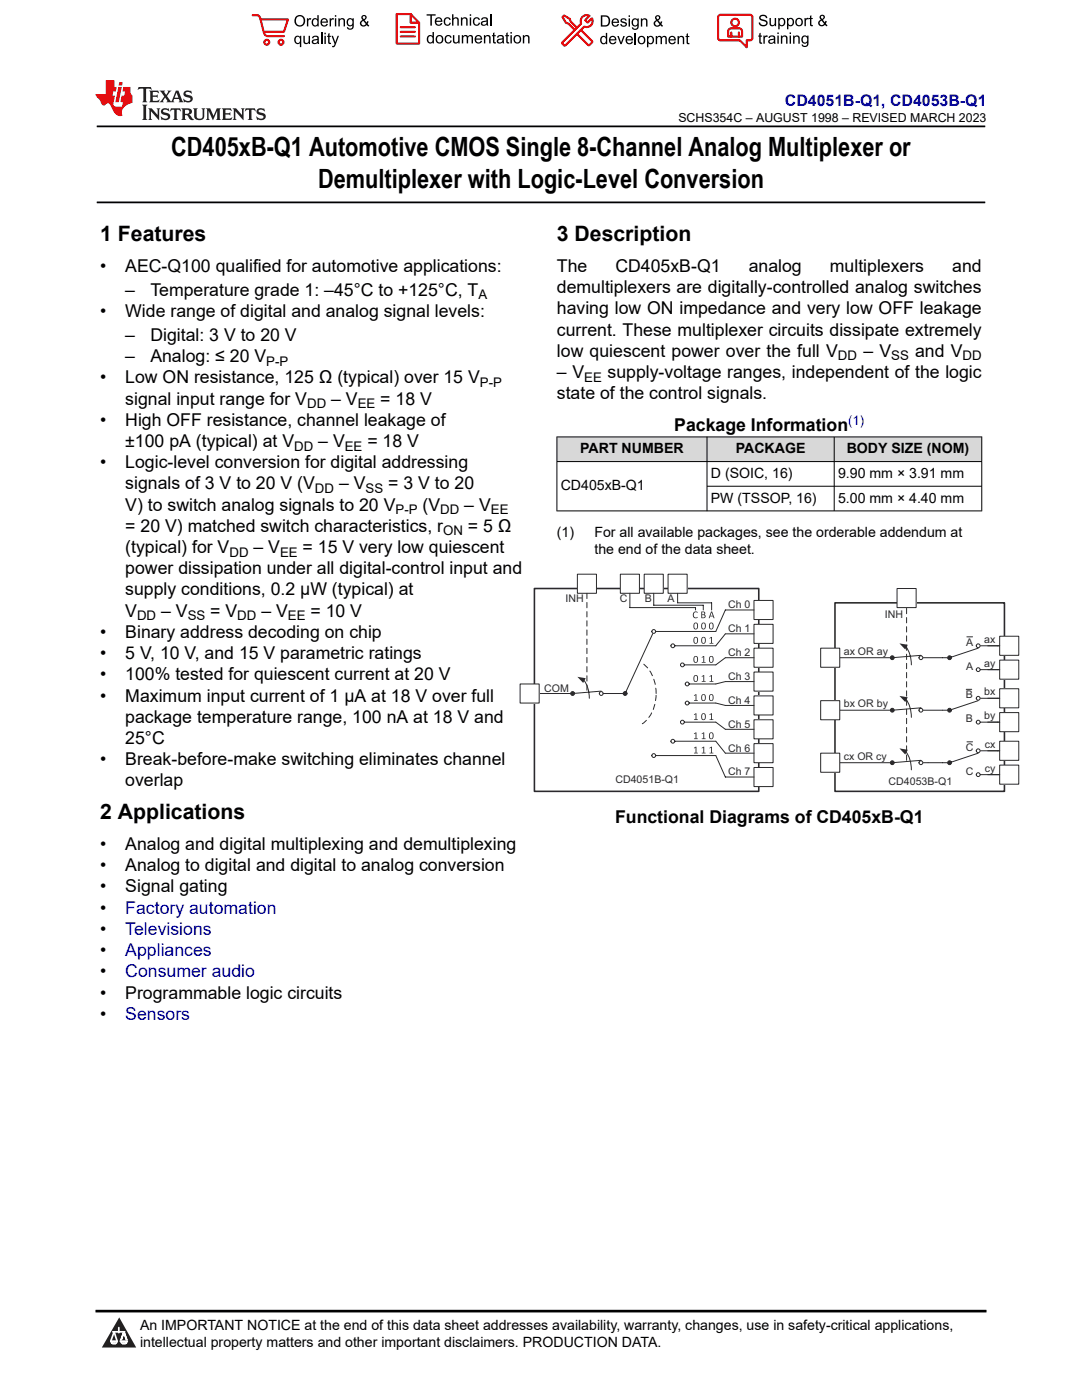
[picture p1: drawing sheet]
<svg xmlns="http://www.w3.org/2000/svg" width="216mm" height="279mm" viewBox="0 0 216 279" stroke-linecap="round" stroke-linejoin="round" font-family="sans-serif">
<path d="M19.3 25.2h177.3M19.3 40.4h177.3" fill="none" stroke="#000" stroke-width=".35"/>
<g fill="#d8d8d8">
<path d="M111.1 87.2h84.8v4.9h-84.8z" fill-rule="evenodd"/>
<path d="M111.2 87.3h29.8v4.8h-29.8z" fill-rule="evenodd"/>
<path d="M141.1 87.3h25.3v4.8h-25.3z" fill-rule="evenodd"/>
<path d="M166.5 87.3h29.3v4.8h-29.3z" fill-rule="evenodd"/>
</g>
<path d="M111.1 87.2h84.9M111.1 92.1h84.9M111.1 87.1v14.9M141.1 87.1v14.9M141.1 97h54.9M166.5 87.1v14.9M195.9 87.1v14.9M111.1 102h84.9" fill="none" stroke="#000" stroke-width=".2"/>
<path d="M123.3 133a3.8 3.8 0 0 1 6.2 .7 8.5 8.5 0 0 1-.5 10.1 3.8 3.8 0 0 1-6.2-.7 8.5 8.5 0 0 1 .5-10.1z" fill="none" stroke="#2b292a" stroke-width=".2" stroke-dasharray="1.1 .8"/>
<path d="M120.9 127.5h6.9v21.4h-6.9z" fill-rule="evenodd" fill="#fff"/>
<path d="M106.6 117.5h44.8v40.4h-44.8z" fill="none" stroke="#2b292a" stroke-width=".32"/>
<path d="M115.2 114.6h3.8v3.8h-3.8z" fill-rule="evenodd" fill="#fff"/>
<path d="M115.2 114.6h3.8v3.8h-3.8z" fill="none" stroke="#2b292a" stroke-width=".2"/>
<circle cx="124.7" cy="138.4" r=".38" fill="#2b292a"/>
<g fill="none" stroke="#2b292a" stroke-width=".2">
<path d="M107.6 138.4h6.7M130.2 126.5l-5.5 11.9M130.9 126h11.9M134.7 128.9h8.1M136.6 132.7h6.2M137.6 136.5h5.2M130.9 150.8h11.9M134.7 147.9h8.1M136.6 144.1h6.2M137.6 140.3h5.2"/>
<circle cx="124.7" cy="138.4" r=".38"/>
<circle cx="134.3" cy="128.9" r=".38"/>
<circle cx="136.2" cy="132.7" r=".38"/>
<circle cx="137.1" cy="136.5" r=".38"/>
<circle cx="130.4" cy="150.8" r=".38"/>
<circle cx="134.3" cy="147.9" r=".38"/>
<circle cx="136.2" cy="144.1" r=".38"/>
<circle cx="137.1" cy="140.3" r=".38"/>
</g>
<g fill="#2b292a">
<path d="M142 122.2l.2 .7h-.4zM141.9 122.1l-.5 1.3h.2l.1-.4h.6l.1 .4h.2l-.5-1.3zM140.1 122.8h.2a.24 .24 0 0 1 .3 .2 .24 .24 0 0 1-.2 .2h-.3zM140.1 122.2h.4v.4h-.4zM140 122.1l-.1 1.2 .4 .1a.37 .37 0 0 0 .5-.3 .37 .37 0 0 0-.3-.4 .34 .34 0 0 0 .2-.5 .34 .34 0 0 0-.4-.2zM138.4 122.2a.66 .66 0 0 0-.1 .9 .66 .66 0 0 0 .9 .2v-.2a.49 .49 0 0 1-.8-.4 .49 .49 0 0 1 .8-.4v-.1a.53 .53 0 0 0-.8 0z" fill-rule="evenodd"/>
<path d="M141.8 124.4a.54 .54 0 0 1 .5 .4 .54 .54 0 0 1-.2 .6l-.1 .1a.6 .6 0 0 1-.2-1.1zM141.6 124.4l-.1 .4a.52 .52 0 0 0 .1 .7 .52 .52 0 0 0 .7-.1l.1-.3a.53 .53 0 0 0-.1-.7 .53 .53 0 0 0-.7 0zM140.2 124.4a.54 .54 0 0 1 .5 .4 .54 .54 0 0 1-.1 .6l-.1 .1a.6 .6 0 0 1-.3-1.1zM140.1 124.4l-.2 .4a.52 .52 0 0 0 .1 .7 .52 .52 0 0 0 .7-.1l.1-.3a.53 .53 0 0 0 0-.7 .53 .53 0 0 0-.7 0zM138.7 124.4a.54 .54 0 0 1 .5 .4 .54 .54 0 0 1-.2 .6l-.1 .1a.6 .6 0 0 1-.2-1.1zM138.5 124.4l-.1 .4a.52 .52 0 0 0 .1 .7 .52 .52 0 0 0 .7-.1l.1-.3a.53 .53 0 0 0-.1-.7 .53 .53 0 0 0-.7 0z" fill-rule="evenodd"/>
<path d="M141.6 127.3v.2l.3-.2v1h-.3v.1l.7 .1v-.2h-.2v-1.2zM140.2 127.3a.54 .54 0 0 1 .5 .3 .54 .54 0 0 1-.1 .6l-.1 .1a.6 .6 0 0 1-.3-1zM140.1 127.2l-.2 .4a.52 .52 0 0 0 .1 .7 .52 .52 0 0 0 .7 0l.1-.4a.53 .53 0 0 0 0-.6 .53 .53 0 0 0-.7-.1zM138.7 127.3a.54 .54 0 0 1 .5 .3 .54 .54 0 0 1-.2 .6l-.1 .1a.6 .6 0 0 1-.2-1zM138.5 127.2l-.1 .4a.52 .52 0 0 0 .1 .7 .52 .52 0 0 0 .7 0l.1-.4a.53 .53 0 0 0-.1-.6 .53 .53 0 0 0-.7-.1z" fill-rule="evenodd"/>
<path d="M141.8 131.1a.54 .54 0 0 1 .5 .3 .54 .54 0 0 1-.2 .6l-.1 .1a.6 .6 0 0 1-.2-1zM141.6 131l-.1 .5a.52 .52 0 0 0 .1 .7 .52 .52 0 0 0 .7-.1l.1-.4a.53 .53 0 0 0-.1-.6 .53 .53 0 0 0-.7-.1zM140 131.1l.1 .2 .2-.2v1h-.2l-.1 .2h.8v-.2h-.3v-1.2zM138.7 131.1a.54 .54 0 0 1 .5 .3 .54 .54 0 0 1-.2 .6l-.1 .1a.6 .6 0 0 1-.2-1zM138.5 131l-.1 .5a.52 .52 0 0 0 .1 .7 .52 .52 0 0 0 .7-.1l.1-.4a.53 .53 0 0 0-.1-.6 .53 .53 0 0 0-.7-.1z" fill-rule="evenodd"/>
<path d="M141.6 135v.1l.3-.2v1h-.3v.2h.7v-.2h-.2v-1.2zM140 135l.1 .1 .2-.2v1h-.2l-.1 .2h.8v-.2h-.3v-1.2zM138.7 134.9a.54 .54 0 0 1 .5 .4 .54 .54 0 0 1-.2 .5l-.1 .1a.6 .6 0 0 1-.2-1zM138.5 134.8l-.1 .5a.52 .52 0 0 0 .1 .7 .52 .52 0 0 0 .7-.1l.1-.3a.53 .53 0 0 0-.1-.7 .53 .53 0 0 0-.7-.1z" fill-rule="evenodd"/>
<path d="M141.8 138.7a.54 .54 0 0 1 .5 .4 .54 .54 0 0 1-.2 .6h-.1a.6 .6 0 0 1-.2-1zM141.6 138.6l-.1 .5a.52 .52 0 0 0 .1 .7 .52 .52 0 0 0 .7-.1l.1-.3a.53 .53 0 0 0-.1-.7 .53 .53 0 0 0-.7-.1zM140.2 138.7a.54 .54 0 0 1 .5 .4 .54 .54 0 0 1-.1 .6h-.1a.6 .6 0 0 1-.3-1zM140.1 138.6l-.2 .5a.52 .52 0 0 0 .1 .7 .52 .52 0 0 0 .7-.1l.1-.3a.53 .53 0 0 0 0-.7 .53 .53 0 0 0-.7-.1zM138.5 138.8v.1l.3-.2v1h-.3v.2h.7v-.2h-.2v-1.1z" fill-rule="evenodd"/>
<path d="M141.6 142.6v.1l.3-.2v1.1h-.3v.1h.7v-.1h-.2v-1.2zM140.2 142.5a.54 .54 0 0 1 .5 .4 .54 .54 0 0 1-.1 .6l-.1 .1a.6 .6 0 0 1-.3-1.1zM140.1 142.5l-.2 .4a.52 .52 0 0 0 .1 .7 .52 .52 0 0 0 .7-.1l.1-.3a.53 .53 0 0 0 0-.7 .53 .53 0 0 0-.7 0zM138.5 142.6v.1l.3-.2v1.1h-.3v.1h.7v-.1h-.2v-1.2z" fill-rule="evenodd"/>
<path d="M141.8 146.3a.54 .54 0 0 1 .5 .4 .54 .54 0 0 1-.2 .6l-.1 .1a.6 .6 0 0 1-.2-1.1zM141.6 146.3l-.1 .4a.52 .52 0 0 0 .1 .7 .52 .52 0 0 0 .7-.1l.1-.3a.53 .53 0 0 0-.1-.7 .53 .53 0 0 0-.7 0zM140 146.4l.1 .1 .2-.2v1.1h-.2l-.1 .1h.8v-.1h-.3v-1.2zM138.5 146.4v.1l.3-.2v1.1h-.3v.1h.7v-.1h-.2v-1.2z" fill-rule="evenodd"/>
<path d="M141.6 149.2v.2l.3-.2v1h-.3v.1l.7 .1v-.2h-.2v-1.2zM140 149.2l.1 .2 .2-.2v1h-.2l-.1 .1 .8 .1v-.2h-.3v-1.2zM138.5 149.2v.2l.3-.2v1h-.3v.1l.7 .1v-.2h-.2v-1.2z" fill-rule="evenodd"/>
</g>
<g fill="none" stroke="#2b292a" stroke-width=".2">
<path d="M120.4 138.4h4.3"/>
<circle cx="120" cy="138.4" r=".38"/>
</g>
<circle cx="114.3" cy="138.4" r=".38" fill="#2b292a"/>
<g fill="none" stroke="#2b292a" stroke-width=".2">
<path d="M116.5 135.8a5.7 5.7 0 0 1 1.1 3.6M120 137.9l-5.7 .5"/>
<circle cx="114.3" cy="138.4" r=".38"/>
</g>
<path d="M115.2 135.1l1.7 .3-.5 .9z" fill="#2b292a"/>
<path d="M150.5 119.8h3.8v3.8h-3.8z" fill-rule="evenodd" fill="#fff"/>
<path d="M150.5 119.8h3.8v3.8h-3.8z" fill="none" stroke="#2b292a" stroke-width=".2"/>
<path d="M150.5 124.6h3.8v3.8h-3.8z" fill-rule="evenodd" fill="#fff"/>
<path d="M150.5 124.6h3.8v3.8h-3.8z" fill="none" stroke="#2b292a" stroke-width=".2"/>
<path d="M150.5 129.4h3.8v3.8h-3.8z" fill-rule="evenodd" fill="#fff"/>
<path d="M150.5 129.4h3.8v3.8h-3.8z" fill="none" stroke="#2b292a" stroke-width=".2"/>
<path d="M150.5 134.1h3.8v3.8h-3.8z" fill-rule="evenodd" fill="#fff"/>
<path d="M150.5 134.1h3.8v3.8h-3.8z" fill="none" stroke="#2b292a" stroke-width=".2"/>
<path d="M150.5 138.9h3.8v3.8h-3.8z" fill-rule="evenodd" fill="#fff"/>
<path d="M150.5 138.9h3.8v3.8h-3.8z" fill="none" stroke="#2b292a" stroke-width=".2"/>
<path d="M150.5 143.6h3.8v3.9h-3.8z" fill-rule="evenodd" fill="#fff"/>
<path d="M150.5 143.6h3.8v3.9h-3.8z" fill="none" stroke="#2b292a" stroke-width=".2"/>
<path d="M150.5 148.4h3.8v3.8h-3.8z" fill-rule="evenodd" fill="#fff"/>
<path d="M150.5 148.4h3.8v3.8h-3.8z" fill="none" stroke="#2b292a" stroke-width=".2"/>
<path d="M150.5 153.2h3.8v3.8h-3.8z" fill-rule="evenodd" fill="#fff"/>
<path d="M150.5 121.7h-5.8l-1.9 4.3M150.5 126.5h-5.8l-1.9 2.4M150.5 131.3h-5.8l-1.9 1.4M150.5 136h-5.8l-1.9 .5M142.8 140.3l1.9 .5h5.8M142.8 144.1l1.9 1.4h5.8M142.8 147.9l1.9 2.4h5.8M142.8 150.8l1.9 4.3h5.8M150.5 153.2h3.8v3.8h-3.8z" fill="none" stroke="#2b292a" stroke-width=".2"/>
<path d="M117.1 118.4v19.5" fill="none" stroke="#2b292a" stroke-width=".2" stroke-dasharray="1.1 .8"/>
<path d="M123.8 114.6h3.8v3.8h-3.8z" fill-rule="evenodd" fill="#fff"/>
<path d="M123.8 114.6h3.8v3.8h-3.8z" fill="none" stroke="#2b292a" stroke-width=".2"/>
<path d="M128.5 114.6h3.9v3.8h-3.9z" fill-rule="evenodd" fill="#fff"/>
<path d="M128.5 114.6h3.9v3.8h-3.9z" fill="none" stroke="#2b292a" stroke-width=".2"/>
<path d="M133.3 114.6h3.8v3.8h-3.8z" fill-rule="evenodd" fill="#fff"/>
<path d="M125.7 118.4v2.9h13.1v.4M130.4 118.4v2.4h9.9v.9M133.3 114.6h3.8v3.8h-3.8zM135.2 118.4v1.9h6.8v1.4" fill="none" stroke="#2b292a" stroke-width=".2"/>
<path d="M103.8 136.5h3.8v3.8h-3.8z" fill-rule="evenodd" fill="#fff"/>
<g fill="none" stroke="#2b292a" stroke-width=".2">
<path d="M103.8 136.5h3.8v3.8h-3.8zM167.6 131.3h10"/>
<circle cx="130.4" cy="126" r=".38"/>
<circle cx="195.2" cy="128.9" r=".38"/>
</g>
<path d="M166.6 120.3h33.8v37.6h-33.8z" fill="none" stroke="#2b292a" stroke-width=".32"/>
<circle cx="189.5" cy="131.3" r=".38" fill="#2b292a"/>
<g fill="none" stroke="#2b292a" stroke-width=".2">
<path d="M195.2 129.4l-5.7 1.9"/>
<circle cx="189.5" cy="131.3" r=".38"/>
</g>
<path d="M199.5 127h3.8v3.8h-3.8z" fill-rule="evenodd" fill="#fff"/>
<path d="M199.5 127h3.8v3.8h-3.8z" fill="none" stroke="#2b292a" stroke-width=".2"/>
<path d="M199.5 131.7h3.8v3.8h-3.8z" fill-rule="evenodd" fill="#fff"/>
<path d="M199.5 131.7h3.8v3.8h-3.8z" fill="none" stroke="#2b292a" stroke-width=".2"/>
<path d="M199.5 137.5h3.8v3.8h-3.8z" fill-rule="evenodd" fill="#fff"/>
<path d="M199.5 137.5h3.8v3.8h-3.8z" fill="none" stroke="#2b292a" stroke-width=".2"/>
<path d="M199.5 142.2h3.8v3.8h-3.8z" fill-rule="evenodd" fill="#fff"/>
<path d="M199.5 142.2h3.8v3.8h-3.8z" fill="none" stroke="#2b292a" stroke-width=".2"/>
<path d="M199.5 147.9h3.8v3.8h-3.8z" fill-rule="evenodd" fill="#fff"/>
<path d="M199.5 147.9h3.8v3.8h-3.8z" fill="none" stroke="#2b292a" stroke-width=".2"/>
<path d="M199.5 152.7h3.8v3.8h-3.8z" fill-rule="evenodd" fill="#fff"/>
<path d="M199 128.9h.5M199 133.6h.5M199 139.4h.5M197.1 154.6h2.4M199 144.1h.5M199 149.8h.5M199.5 152.7h3.8v3.8h-3.8z" fill="none" stroke="#2b292a" stroke-width=".2"/>
<path d="M163.8 129.4h3.8v3.8h-3.8z" fill-rule="evenodd" fill="#fff"/>
<g fill="none" stroke="#2b292a" stroke-width=".2">
<path d="M163.8 129.4h3.8v3.8h-3.8zM195.7 133.6h3.8M195.7 128.9h3.8M167.6 141.7h10"/>
<circle cx="195.2" cy="133.6" r=".38"/>
<circle cx="195.2" cy="139.4" r=".38"/>
</g>
<circle cx="189.5" cy="141.7" r=".38" fill="#2b292a"/>
<g fill="none" stroke="#2b292a" stroke-width=".2">
<path d="M195.2 139.8l-5.7 1.9"/>
<circle cx="189.5" cy="141.7" r=".38"/>
</g>
<path d="M163.8 139.8h3.8v3.8h-3.8z" fill-rule="evenodd" fill="#fff"/>
<g fill="none" stroke="#2b292a" stroke-width=".2">
<path d="M163.8 139.8h3.8v3.8h-3.8zM195.7 139.4h3.8M167.6 152.2h10M195.7 144.1h3.8"/>
<circle cx="195.2" cy="149.8" r=".38"/>
<circle cx="195.2" cy="144.1" r=".38"/>
</g>
<circle cx="189.5" cy="152.2" r=".38" fill="#2b292a"/>
<g fill="none" stroke="#2b292a" stroke-width=".2">
<path d="M195.2 150.3l-5.7 1.9"/>
<circle cx="189.5" cy="152.2" r=".38"/>
</g>
<path d="M163.8 150.3h3.8v3.8h-3.8z" fill-rule="evenodd" fill="#fff"/>
<g fill="none" stroke="#2b292a" stroke-width=".2">
<path d="M192.8 137.6h1.1M192.9 127.1h1.2M197.1 139.4h1.9M197.1 133.6h1.9M197.1 128.9h1.9M163.8 150.3h3.8v3.8h-3.8zM192.9 148h1.2M195.7 154.6h3.8M195.7 149.8h3.8M197.1 144.1h1.9"/>
<circle cx="195.2" cy="154.6" r=".38"/>
</g>
<circle cx="178" cy="141.7" r=".38" fill="#2b292a"/>
<circle cx="178" cy="141.7" r=".38" fill="none" stroke="#2b292a" stroke-width=".2"/>
<circle cx="178" cy="131.3" r=".38" fill="#2b292a"/>
<circle cx="178" cy="131.3" r=".38" fill="none" stroke="#2b292a" stroke-width=".2"/>
<circle cx="178" cy="152.2" r=".38" fill="#2b292a"/>
<g fill="none" stroke="#2b292a" stroke-width=".2">
<path d="M180.8 129.1a5.7 5.7 0 0 1 1.1 3.6M183.8 130.8l-5.8 .5M183.8 151.7l-5.8 .5M183.8 141.3l-5.8 .4"/>
<circle cx="183.8" cy="131.3" r=".38"/>
<circle cx="178" cy="152.2" r=".38"/>
<circle cx="183.8" cy="152.2" r=".38"/>
<circle cx="183.8" cy="141.7" r=".38"/>
</g>
<path d="M179.5 128.4l1.6 .3-.5 .9z" fill="#2b292a"/>
<path d="M180.8 139.6a5.7 5.7 0 0 1 1.1 3.6" fill="none" stroke="#2b292a" stroke-width=".2"/>
<path d="M179.5 138.9l1.6 .3-.5 .9z" fill="#2b292a"/>
<path d="M180.8 150a5.7 5.7 0 0 1 1.1 3.6" fill="none" stroke="#2b292a" stroke-width=".2"/>
<path d="M179.5 149.4l1.6 .2-.5 1z" fill="#2b292a"/>
<path d="M184.2 152.2h1M184.2 141.7h3.8" fill="none" stroke="#2b292a" stroke-width=".2"/>
<path d="M179 117.5h3.8v3.8h-3.8z" fill-rule="evenodd" fill="#fff"/>
<path d="M179 117.5h3.8v3.8h-3.8zM184.2 131.3h4.8M185.2 152.2h3.8M188 141.7h1" fill="none" stroke="#2b292a" stroke-width=".2"/>
<path d="M180.9 151.7v-30.4" fill="none" stroke="#2b292a" stroke-width=".2" stroke-dasharray="1.1 .8"/>
<path d="M0 0h215.9v23.8h-215.9z" fill-rule="evenodd" fill="#fff"/>
<path d="M27.7 17.4l-.2 .6 .5-.3h.6v.1v2.2l-.2 .4h1l-.2-.4v-2.2v-.1h.5l.5 .3-.1-.6zM29.8 18.1l.2 .4v1.5l-.2 .4h1.9l.1-.6a1.08 1.08 0 0 1-1.3 .2v-.7h.6l.4 .2v-.6l-.4 .2h-.6v-.6l.2-.1a1 1 0 0 1 1 .2l-.1-.5zM31.8 18.1l1 1.1-1 1.2h.9l-.2-.2 .4-.7 .5 .7-.2 .2h1.6l-.2-.2 .1-.4h1l.1 .4-.1 .2h.9l-.2-.3-.8-2h-.5l-1 2.2-.8-1.1 .9-1.1h-.8l.2 .2-.5 .7-.3-.7 .1-.2zM35.2 18.5l.4 1h-.8zM36.8 18.2a.65 .65 0 0 0-.2 .7 .65 .65 0 0 0 .6 .5l.7 .2 .1 .2a.79 .79 0 0 1-.7 .4 .79 .79 0 0 1-.7-.5l.1 .7 .2-.1a.93 .93 0 0 0 1.1 .1 .93 .93 0 0 0 .4-1 1.46 1.46 0 0 0-1.2-.6l-.1-.3a1.09 1.09 0 0 1 1.2 .2l-.2-.6-.1 .1-.6-.2zM28.4 20.9l.2 .4v2.3l-.2 .3h1l-.2-.3v-2.3l.2-.4zM29.6 21.6l.2 .4v1.6l-.2 .3h.8l-.3-.3v-1.4l1.7 1.8v-2l.2-.4h-.8l.2 .2 .1 1.1-1.2-1.3zM32.3 21.8a.65 .65 0 0 0-.2 .7 .65 .65 0 0 0 .7 .4l.6 .2 .1 .2a.79 .79 0 0 1-.7 .4 .79 .79 0 0 1-.7-.5l.1 .7 .2-.1a.93 .93 0 0 0 1.1 .1 .93 .93 0 0 0 .4-.9 1.46 1.46 0 0 0-1.2-.6l-.1-.4a1.09 1.09 0 0 1 1.2 .2l-.2-.6-.1 .1-.6-.1zM34.1 21.6l-.1 .7a.63 .63 0 0 1 .7-.4l.1 1.7-.3 .3h1l-.2-.3v-1.7a.66 .66 0 0 1 .8 .4l-.1-.7zM36.2 21.6l.2 .4v1.6l-.2 .3h.9l-.2-.2v-.7h.5l.1 .2a.79 .79 0 0 0 1.2 .6l-1-.9a.61 .61 0 0 0 .6-.6 .61 .61 0 0 0-.5-.6zM36.9 21.9h.2a.47 .47 0 0 1 .5 .1 .47 .47 0 0 1 .1 .5l-.2 .2h-.6zM38.5 21.6l.2 .2a2.27 2.27 0 0 0 .4 2 1.04 1.04 0 0 0 1.7-.7v-1.3l.2-.2h-.8l.2 .4v1.1a.6 .6 0 0 1-.6 .6 .6 .6 0 0 1-.6-.6v-1.1l.3-.4zM41.1 21.6l.2 .4v1.6l-.2 .3h.7l-.2-.3v-1.5l.9 1.9 .8-1.9v1.5l-.2 .3h1l-.3-.3v-1.6l.3-.4h-.8l-.7 1.5-.7-1.5zM44.3 21.6l.2 .4v1.6l-.2 .3h1.9l.1-.5a1.09 1.09 0 0 1-1.3 .1v-.6h.6l.4 .1v-.6l-.4 .2h-.6v-.6l.2-.1a1.01 1.01 0 0 1 1 .3l-.1-.6zM46.4 21.6l.3 .4v1.6l-.3 .3h.8l-.2-.3v-1.4l1.6 1.8v-2l.2-.4h-.7l.2 .2v1.1l-1.2-1.3zM49 21.6l-.1 .7a.63 .63 0 0 1 .8-.4v1.7l-.3 .3h1l-.2-.3v-1.7a.66 .66 0 0 1 .8 .4l-.1-.7zM51.4 21.8a.65 .65 0 0 0-.2 .7 .65 .65 0 0 0 .6 .4l.6 .2 .2 .2a.79 .79 0 0 1-.8 .4 .79 .79 0 0 1-.6-.5l.1 .7 .2-.1a.93 .93 0 0 0 1 .1 .93 .93 0 0 0 .5-.9 1.46 1.46 0 0 0-1.3-.6l-.1-.4a1.09 1.09 0 0 1 1.3 .2l-.2-.6-.2 .1-.5-.1z" fill="#231f20"/>
<path d="M21.1 16v2.8h-2.1l.1 .3 .9 1a.95 .95 0 0 0 .9 .9 .59 .59 0 0 1 .6-.4 .59 .59 0 0 1 .5 .4l.4 .8a1.59 1.59 0 0 0 2.1 1.3 1.61 1.61 0 0 1 1-2.2l1-.4-.1-1.5a1.59 1.59 0 0 1-.4-1.6h-1.4l-.2 .9h.5l-.1 .8h-.5l-.2 1v.2l.4 .1-.2 .9h-.6a.73 .73 0 0 1-1.1-.7l.3-1.5h-.5l.2-.8h.5l.2-.9h-.5v-1.4zM23.6 17.4l-.6 3h.7l.6-3zM23.8 16.4l-.1 .7h.7l.1-.7z" fill="#ed1c24"/>
<g fill="#000">
<path d="M58.7 4.2a1.15 1.15 0 0 1 2.3 0 1.15 1.15 0 0 1-2.3 0zM59.3 3.5a.89 .89 0 0 0-.2 1.1 .89 .89 0 0 0 1.1 .4 .88 .88 0 0 0 .3-1.3 .88 .88 0 0 0-1.2-.2z" fill-rule="evenodd"/>
<path d="M58.9 7.3l.5-.2 .5 .3v-.3h.2v2.3h-.3v-.8a.74 .74 0 0 1-.9 0 .74 .74 0 0 1-.2-1zM59.1 7.5a.57 .57 0 0 0-.1 .7 .57 .57 0 0 0 .7 .2 .57 .57 0 0 0 .2-.7 .57 .57 0 0 0-.8-.2z" fill-rule="evenodd"/>
<path d="M61.2 3.6h.3v.3l.2-.2 .3-.1 .1 .1-.1 .3a.36 .36 0 0 0-.4 0 .36 .36 0 0 0-.1 .4v.9h-.3z" fill-rule="evenodd"/>
<path d="M60.5 7.1h.3v.9a.41 .41 0 0 0 .4 .6 .41 .41 0 0 0 .4-.6v-.9h.3v1.7h-.3v-.3a.58 .58 0 0 1-.7 .3 .58 .58 0 0 1-.4-.6z" fill-rule="evenodd"/>
<path d="M62.4 3.8l.5-.2 .4 .2v-.8h.3v2.3h-.3v-.2a.75 .75 0 0 1-1-.1 .75 .75 0 0 1 0-1zM62.6 4a.57 .57 0 0 0-.1 .7 .57 .57 0 0 0 .7 .2 .57 .57 0 0 0 .1-.7 .57 .57 0 0 0-.7-.2z" fill-rule="evenodd"/>
<path d="M62.4 7.3a.74 .74 0 0 1 .9-.1 .74 .74 0 0 1 .3 .9l.1 .7h-.3v-.2a.57 .57 0 0 1-.9 .2 .57 .57 0 0 1-.1-.8l.9-.3a.41 .41 0 0 0-.3-.4 .41 .41 0 0 0-.5 .4l-.3-.1zM62.6 8.2a.35 .35 0 0 0 .1 .5 .35 .35 0 0 0 .5-.3l.1-.4z" fill-rule="evenodd"/>
<path d="M64.7 6.5h.3v.3h-.3zM64.7 7.1h.3v1.7h-.3z" fill-rule="evenodd"/>
<path d="M64.2 3.8a.76 .76 0 0 1 .9-.1 .76 .76 0 0 1 .3 .8h-1.2a.47 .47 0 0 0 .4 .6 .47 .47 0 0 0 .5-.4l.3 .1a.82 .82 0 0 1-1.2 .3 .82 .82 0 0 1 0-1.3zM64.4 4l-.2 .3h.9l-.2-.4z" fill-rule="evenodd"/>
<path d="M65.8 3.6h.2v.3l.2-.2 .3-.1 .2 .1-.1 .3a.36 .36 0 0 0-.5 0 .36 .36 0 0 0 0 .4v.9h-.3z" fill-rule="evenodd"/>
<path d="M65.5 6.7l.3-.1v.5h.2v.3h-.2v.9v.2h.2l.1 .3a.41 .41 0 0 1-.5-.1 .41 .41 0 0 1-.1-.4v-.9h-.2v-.3h.2z" fill-rule="evenodd"/>
<path d="M66.1 7.1h.3l.5 1.4 .5-1.4h.2l-.6 1.7a.57 .57 0 0 1-.7 .6v-.3a.37 .37 0 0 0 .5-.3z" fill-rule="evenodd"/>
<path d="M66.8 3h.3v.3h-.3zM66.8 3.6h.3v1.7h-.3z" fill-rule="evenodd"/>
<path d="M67.5 3.6h.3v.3a.58 .58 0 0 1 .7-.3 .58 .58 0 0 1 .3 .7v1h-.2v-1a.4 .4 0 0 0-.5-.5 .4 .4 0 0 0-.3 .6v.9h-.3z" fill-rule="evenodd"/>
<path d="M69.3 3.8l.6-.2 .4 .2v-.2h.3v1.5a.71 .71 0 0 1-.5 .8 .71 .71 0 0 1-.9-.5h.3a.46 .46 0 0 0 .6 .3 .46 .46 0 0 0 .2-.6 .78 .78 0 0 1-1.1-.2 .78 .78 0 0 1 .1-1.1zM69.6 4a.53 .53 0 0 0-.1 .8 .53 .53 0 0 0 .8 0 .54 .54 0 0 0 0-.7 .54 .54 0 0 0-.7-.1z" fill-rule="evenodd"/>
<path d="M72.2 3.1a.53 .53 0 0 1 .9 .1 .53 .53 0 0 1-.4 .8l.5 .5 .1-.3 .2 .1-.2 .5 .4 .3-.2 .2-.3-.3a.71 .71 0 0 1-1.2 .1 .71 .71 0 0 1 .3-1.1l-.2-.5zM72.3 3.5a.3 .3 0 0 0 .6 0 .3 .3 0 0 0-.6 0zM72.3 4.3a.45 .45 0 0 0 0 .7 .45 .45 0 0 0 .7-.2l-.5-.6z" fill-rule="evenodd"/>
<path d="M85.1 2.8h1.8v.3h-.7v2h-.3v-2h-.8z" fill-rule="evenodd"/>
<path d="M85.3 7.2l.6-.2 .4 .2v-.8h.3v2.3h-.3v-.2a.76 .76 0 0 1-1-.1 .76 .76 0 0 1-.1-1zM85.6 7.4a.58 .58 0 0 0-.1 .7 .58 .58 0 0 0 .7 .2 .58 .58 0 0 0 .1-.7 .58 .58 0 0 0-.7-.2z" fill-rule="evenodd"/>
<path d="M87.2 7.2a.81 .81 0 0 1 1.1 .1 .81 .81 0 0 1-.1 1.2 .81 .81 0 0 1-1.2-.2v-.7zM87.3 7.4a.57 .57 0 0 0 0 .8 .57 .57 0 0 0 .8 0 .57 .57 0 0 0 0-.7 .57 .57 0 0 0-.8-.1z" fill-rule="evenodd"/>
<path d="M87 3.7a.77 .77 0 0 1 .9-.2 .77 .77 0 0 1 .4 .9h-1.3a.48 .48 0 0 0 .4 .5 .48 .48 0 0 0 .6-.3h.3a.83 .83 0 0 1-1.3 .4 .83 .83 0 0 1 0-1.3zM87.2 3.8l-.1 .3h.9l-.3-.4z" fill-rule="evenodd"/>
<path d="M88.7 3.7a.7 .7 0 0 1 1.2 .3h-.2a.45 .45 0 0 0-.6-.3 .45 .45 0 0 0-.3 .6 .45 .45 0 0 0 .3 .6 .45 .45 0 0 0 .6-.4l.3 .1a.76 .76 0 0 1-1.1 .5 .76 .76 0 0 1-.3-1.1z" fill-rule="evenodd"/>
<path d="M88.9 7.2a.7 .7 0 0 1 1.2 .3h-.3a.45 .45 0 0 0-.5-.3 .45 .45 0 0 0-.3 .6 .45 .45 0 0 0 .3 .6 .45 .45 0 0 0 .6-.3h.2a.76 .76 0 0 1-1 .5 .76 .76 0 0 1-.3-1.1z" fill-rule="evenodd"/>
<path d="M90.2 2.8h.3v.9a.59 .59 0 0 1 .7-.2 .59 .59 0 0 1 .3 .6v1h-.2v-1a.4 .4 0 0 0-.5-.4 .4 .4 0 0 0-.3 .5v.9h-.3z" fill-rule="evenodd"/>
<path d="M90.4 7h.3v.9a.41 .41 0 0 0 .4 .6 .41 .41 0 0 0 .3-.6v-.9h.3v1.7h-.2v-.3a.58 .58 0 0 1-.7 .3 .58 .58 0 0 1-.4-.7z" fill-rule="evenodd"/>
<path d="M92 3.5h.2v.2a.59 .59 0 0 1 .7-.3 .59 .59 0 0 1 .4 .7v1h-.3v-1a.41 .41 0 0 0-.4-.4 .41 .41 0 0 0-.4 .5v.9h-.2z" fill-rule="evenodd"/>
<path d="M92.1 7h.3v.3a.56 .56 0 0 1 1 0 .54 .54 0 0 1 .6-.3 .54 .54 0 0 1 .4 .5v1.2h-.3v-1.1a.34 .34 0 0 0-.3-.4 .34 .34 0 0 0-.4 .3v1.2h-.3v-1.1a.38 .38 0 0 0-.5-.3 .38 .38 0 0 0-.2 .5v.9h-.3z" fill-rule="evenodd"/>
<path d="M93.7 2.8h.3v.4h-.3zM93.7 3.5h.3v1.6h-.3z" fill-rule="evenodd"/>
<path d="M94.6 3.7a.7 .7 0 0 1 1.2 .3h-.3a.45 .45 0 0 0-.6-.3 .45 .45 0 0 0-.3 .6 .45 .45 0 0 0 .4 .6 .45 .45 0 0 0 .5-.4l.3 .1a.76 .76 0 0 1-1 .5 .76 .76 0 0 1-.4-1.1z" fill-rule="evenodd"/>
<path d="M94.9 7.2a.77 .77 0 0 1 .9-.1 .77 .77 0 0 1 .4 .8h-1.2a.48 .48 0 0 0 .3 .6 .48 .48 0 0 0 .6-.4l.3 .1a.83 .83 0 0 1-1.3 .3 .83 .83 0 0 1 0-1.3zM95.1 7.3l-.1 .4h.9l-.2-.4z" fill-rule="evenodd"/>
<path d="M96.6 7h.2v.3a.59 .59 0 0 1 .7-.3 .59 .59 0 0 1 .4 .7v1h-.3v-1a.41 .41 0 0 0-.4-.5 .41 .41 0 0 0-.4 .6v.9h-.2z" fill-rule="evenodd"/>
<path d="M96.1 3.7a.74 .74 0 0 1 1-.2 .74 .74 0 0 1 .3 .9v.7h-.2l-.1-.2a.59 .59 0 0 1-.8 .3 .59 .59 0 0 1-.2-.8l1-.3a.42 .42 0 0 0-.4-.5 .42 .42 0 0 0-.4 .4l-.3-.1zM96.3 4.5a.36 .36 0 0 0 .2 .5 .36 .36 0 0 0 .5-.2l.1-.5z" fill-rule="evenodd"/>
<path d="M98.4 6.6l.3-.2v.6h.2v.2h-.2v1v.2h.2l.1 .3a.41 .41 0 0 1-.5-.1 .41 .41 0 0 1-.1-.4v-1h-.2v-.2h.2z" fill-rule="evenodd"/>
<path d="M99.3 7.2a.74 .74 0 0 1 1-.2 .74 .74 0 0 1 .2 1l.1 .7h-.3v-.2a.59 .59 0 0 1-.8 .2 .59 .59 0 0 1-.3-.8l1.1-.3a.42 .42 0 0 0-.4-.4 .42 .42 0 0 0-.5 .3h-.2zM99.5 8a.36 .36 0 0 0 .2 .5 .36 .36 0 0 0 .4-.2l.2-.5z" fill-rule="evenodd"/>
<path d="M101 6.6l.3-.2v.6h.3v.2h-.3v1l.1 .2h.2v.3a.41 .41 0 0 1-.4-.1 .41 .41 0 0 1-.2-.4v-1h-.2v-.2h.2z" fill-rule="evenodd"/>
<path d="M101.9 6.4h.2v.3h-.2zM101.9 7h.2v1.7h-.2z" fill-rule="evenodd"/>
<path d="M102.7 7.2a.81 .81 0 0 1 1.1 .1 .81 .81 0 0 1-.1 1.2 .81 .81 0 0 1-1.2-.2v-.7zM102.9 7.4a.57 .57 0 0 0-.1 .8 .57 .57 0 0 0 .9 0 .57 .57 0 0 0-.1-.7 .57 .57 0 0 0-.7-.1z" fill-rule="evenodd"/>
<path d="M104.3 7h.3v.3a.59 .59 0 0 1 .7-.3 .59 .59 0 0 1 .4 .7v1h-.3v-1a.41 .41 0 0 0-.5-.5 .41 .41 0 0 0-.3 .6v.9h-.3z" fill-rule="evenodd"/>
<path d="M119.9 3.1h.8a1.12 1.12 0 0 1 1 1.1 1.12 1.12 0 0 1-1 1.1h-.8zM120.2 3.3v1.7h.5a.86 .86 0 0 0 .8-.8 .86 .86 0 0 0-.8-.9z" fill-rule="evenodd"/>
<path d="M119.9 7.4l.5-.3 .5 .3v-.8h.3v2.2h-.3v-.2a.75 .75 0 0 1-1 0 .75 .75 0 0 1-.1-1zM120.2 7.5a.57 .57 0 0 0-.2 .8 .57 .57 0 0 0 .8 .2 .57 .57 0 0 0 .1-.8 .57 .57 0 0 0-.7-.2z" fill-rule="evenodd"/>
<path d="M121.7 7.4a.76 .76 0 0 1 .9-.2 .76 .76 0 0 1 .4 .9h-1.2a.47 .47 0 0 0 .3 .5 .47 .47 0 0 0 .6-.3h.3a.82 .82 0 0 1-1.3 .4 .82 .82 0 0 1 0-1.3zM121.9 7.5l-.1 .3h.9l-.2-.4z" fill-rule="evenodd"/>
<path d="M122.2 3.9a.76 .76 0 0 1 .9-.2 .76 .76 0 0 1 .4 .9h-1.2a.47 .47 0 0 0 .4 .5 .47 .47 0 0 0 .5-.3h.3a.82 .82 0 0 1-1.2 .4 .82 .82 0 0 1-.1-1.3zM122.5 4l-.2 .3h.9l-.2-.4z" fill-rule="evenodd"/>
<path d="M123.9 3.8a.71 .71 0 0 1 1.1 .3h-.2a.32 .32 0 0 0-.4-.3 .32 .32 0 0 0-.3 .4h.1a.75 .75 0 0 1 .9 .8 .72 .72 0 0 1-.7 .3 .72 .72 0 0 1-.6-.5h.2a.36 .36 0 0 0 .4 .4 .36 .36 0 0 0 .3-.5 .8 .8 0 0 1-.9-.7z" fill-rule="evenodd"/>
<path d="M123.2 7.2h.3l.4 1.3 .5-1.3h.3l-.6 1.6h-.3z" fill-rule="evenodd"/>
<path d="M125.4 3.1h.3v.3h-.3zM125.4 3.7h.3v1.6h-.3z" fill-rule="evenodd"/>
<path d="M125 7.4a.76 .76 0 0 1 .9-.2 .76 .76 0 0 1 .4 .9h-1.2a.47 .47 0 0 0 .4 .5 .47 .47 0 0 0 .5-.3h.3a.82 .82 0 0 1-1.2 .4 .82 .82 0 0 1-.1-1.3zM125.3 7.5l-.2 .3h.9l-.2-.4z" fill-rule="evenodd"/>
<path d="M126.2 3.9l.5-.3 .5 .3v-.2h.3v1.4a.71 .71 0 0 1-.6 .8 .71 .71 0 0 1-.8-.5l.2 .1a.46 .46 0 0 0 .7 .2 .46 .46 0 0 0 .2-.6 .78 .78 0 0 1-1.1-.1 .78 .78 0 0 1 .1-1.1zM126.4 4a.53 .53 0 0 0 0 .8 .53 .53 0 0 0 .7 0 .54 .54 0 0 0 0-.7 .54 .54 0 0 0-.7-.1z" fill-rule="evenodd"/>
<path d="M127.5 7.3a.8 .8 0 0 1 1.1 .2 .8 .8 0 0 1-.1 1.1 .8 .8 0 0 1-1.2-.1v-.8zM127.7 7.5a.56 .56 0 0 0-.1 .9 .56 .56 0 0 0 .8-.1 .56 .56 0 0 0 0-.7 .56 .56 0 0 0-.7-.1z" fill-rule="evenodd"/>
<path d="M127.9 3.7h.2v.2a.58 .58 0 0 1 .7-.2 .58 .58 0 0 1 .4 .6v1h-.3v-1a.4 .4 0 0 0-.4-.4 .4 .4 0 0 0-.3 .5v.9h-.3z" fill-rule="evenodd"/>
<path d="M129.1 7.2h.2v.2a.72 .72 0 0 1 1-.1 .72 .72 0 0 1 .2 1 .64 .64 0 0 1-.5 .5 .64 .64 0 0 1-.6-.2v.8h-.3zM129.5 7.5a.56 .56 0 0 0-.1 .8 .56 .56 0 0 0 .7 .2 .56 .56 0 0 0 .1-.8 .56 .56 0 0 0-.7-.2z" fill-rule="evenodd"/>
<path d="M130.8 7.2h.3v.2a.55 .55 0 0 1 .9 0 .53 .53 0 0 1 .7-.3 .53 .53 0 0 1 .4 .6v1.1h-.3v-1a.34 .34 0 0 0-.3-.4 .34 .34 0 0 0-.4 .3v1.1h-.3v-1a.37 .37 0 0 0-.5-.4 .37 .37 0 0 0-.2 .6v.8h-.3z" fill-rule="evenodd"/>
<path d="M130.9 3.2a.53 .53 0 0 1 .8 .1 .53 .53 0 0 1-.3 .8l.4 .5 .1-.4 .3 .1-.2 .5 .3 .3-.2 .3-.3-.4a.71 .71 0 0 1-1.2 .1 .71 .71 0 0 1 .4-1.1l-.3-.5zM130.9 3.6a.3 .3 0 0 0 .6 0 .3 .3 0 0 0-.6 0zM130.9 4.3a.45 .45 0 0 0 0 .7 .45 .45 0 0 0 .7-.2l-.5-.6z" fill-rule="evenodd"/>
<path d="M133.6 7.4a.76 .76 0 0 1 .9-.2 .76 .76 0 0 1 .4 .9h-1.3a.47 .47 0 0 0 .4 .5 .47 .47 0 0 0 .6-.3h.3a.82 .82 0 0 1-1.3 .4 .82 .82 0 0 1 0-1.3zM133.8 7.5l-.1 .3h.9l-.3-.4z" fill-rule="evenodd"/>
<path d="M135.2 7.2h.3v.2a.58 .58 0 0 1 .7-.2 .58 .58 0 0 1 .3 .6v1h-.3v-1a.4 .4 0 0 0-.4-.4 .4 .4 0 0 0-.3 .5v.9h-.3z" fill-rule="evenodd"/>
<path d="M137 6.8l.3-.2v.6h.2v.2h-.2v1v.2h.2l.1 .2a.41 .41 0 0 1-.5 0 .41 .41 0 0 1-.1-.5v-.9h-.2v-.2h.2z" fill-rule="evenodd"/>
<path d="M151.7 3.1a.88 .88 0 0 1 1.4 .5h-.3a.49 .49 0 0 0-.5-.5 .49 .49 0 0 0-.4 .6v.1a1.06 1.06 0 0 1 1.3 1 .95 .95 0 0 1-1 .4 .95 .95 0 0 1-.8-.7h.3a.58 .58 0 0 0 .6 .5 .58 .58 0 0 0 .5-.6l-.2-.1a.95 .95 0 0 1-1.1-.9z" fill-rule="evenodd"/>
<path d="M151.5 6.7l.3-.2v.6h.3v.2h-.3v1v.2h.3v.2a.41 .41 0 0 1-.5 0 .41 .41 0 0 1-.1-.5v-.9h-.2v-.2h.2z" fill-rule="evenodd"/>
<path d="M152.3 7.1h.3v.2l.1-.2h.4h.1l-.1 .3a.36 .36 0 0 0-.4 0 .36 .36 0 0 0-.1 .5v.8h-.3z" fill-rule="evenodd"/>
<path d="M153.4 7.3a.74 .74 0 0 1 1-.2 .74 .74 0 0 1 .3 .9l.1 .7h-.3l-.1-.2a.57 .57 0 0 1-.8 .3 .57 .57 0 0 1-.1-.9l.9-.2a.41 .41 0 0 0-.4-.4 .41 .41 0 0 0-.4 .3h-.3zM153.7 8.1a.35 .35 0 0 0 .1 .5 .35 .35 0 0 0 .5-.2l.1-.5z" fill-rule="evenodd"/>
<path d="M153.5 3.6h.3v.9a.41 .41 0 0 0 .4 .5 .41 .41 0 0 0 .4-.5v-.9h.3v1.6h-.3v-.2a.58 .58 0 0 1-.7 .2 .58 .58 0 0 1-.4-.6z" fill-rule="evenodd"/>
<path d="M155.1 6.5h.3v.3h-.3zM155.1 7.1h.3v1.6h-.3z" fill-rule="evenodd"/>
<path d="M155.3 3.6h.2v.2a.72 .72 0 0 1 1-.1 .72 .72 0 0 1 .2 1 .64 .64 0 0 1-.5 .5 .64 .64 0 0 1-.6-.2v.8h-.3zM155.7 3.9a.56 .56 0 0 0-.2 .8 .56 .56 0 0 0 .8 .2 .56 .56 0 0 0 .1-.8 .56 .56 0 0 0-.7-.2z" fill-rule="evenodd"/>
<path d="M155.8 7.1h.3v.2a.58 .58 0 0 1 .7-.2 .58 .58 0 0 1 .3 .6v1h-.2v-1a.4 .4 0 0 0-.5-.4 .4 .4 0 0 0-.3 .5v.9h-.3z" fill-rule="evenodd"/>
<path d="M157 3.6h.3v.2a.72 .72 0 0 1 1-.1 .72 .72 0 0 1 .1 1 .64 .64 0 0 1-.4 .5 .64 .64 0 0 1-.7-.2v.8h-.3zM157.4 3.9a.56 .56 0 0 0-.1 .8 .56 .56 0 0 0 .7 .2 .56 .56 0 0 0 .2-.8 .56 .56 0 0 0-.8-.2z" fill-rule="evenodd"/>
<path d="M157.6 6.5h.2v.3h-.2zM157.6 7.1h.2v1.6h-.2z" fill-rule="evenodd"/>
<path d="M158.3 7.1h.2v.2a.58 .58 0 0 1 .7-.2 .58 .58 0 0 1 .4 .6v1h-.3v-1a.4 .4 0 0 0-.4-.4 .4 .4 0 0 0-.4 .5v.9h-.2z" fill-rule="evenodd"/>
<path d="M158.9 3.7a.8 .8 0 0 1 1.2 .2 .8 .8 0 0 1-.2 1.1 .8 .8 0 0 1-1.1-.1l-.1-.8zM159.1 3.9a.56 .56 0 0 0-.1 .9 .56 .56 0 0 0 .9 0 .56 .56 0 0 0-.1-.8 .56 .56 0 0 0-.7-.1z" fill-rule="evenodd"/>
<path d="M160.1 7.3l.5-.2 .5 .2v-.2h.2v1.4a.71 .71 0 0 1-.5 .9 .71 .71 0 0 1-.8-.5h.2a.46 .46 0 0 0 .6 .2 .46 .46 0 0 0 .2-.6 .78 .78 0 0 1-1-.1 .78 .78 0 0 1 .1-1.1zM160.3 7.4a.53 .53 0 0 0-.1 .8 .53 .53 0 0 0 .8 0 .54 .54 0 0 0 0-.7 .54 .54 0 0 0-.7-.1z" fill-rule="evenodd"/>
<path d="M160.5 3.6h.3v.2l.1-.2h.4h.1l-.1 .3a.36 .36 0 0 0-.4 0 .36 .36 0 0 0-.1 .5v.8h-.3z" fill-rule="evenodd"/>
<path d="M161.6 3.2l.3-.2v.6h.3v.2h-.3v1l.1 .2h.2v.2a.41 .41 0 0 1-.4 0 .41 .41 0 0 1-.2-.5v-.9h-.2v-.2h.2z" fill-rule="evenodd"/>
<path d="M163.7 3.1a.53 .53 0 0 1 .8 .1 .53 .53 0 0 1-.3 .8l.4 .5 .1-.3h.3l-.2 .5 .3 .3-.2 .3-.3-.3a.71 .71 0 0 1-1.2 .1 .71 .71 0 0 1 .4-1.2l-.3-.5zM163.8 3.5a.3 .3 0 0 0 .6 0 .3 .3 0 0 0-.6 0zM163.7 4.2a.45 .45 0 0 0 0 .8 .45 .45 0 0 0 .7-.3l-.5-.6z" fill-rule="evenodd"/>
</g>
<path d="M64.2 6.5v2.3M97.9 2.8v2.3M126.8 6.6v2.2" fill="none" stroke="#000" stroke-width=".28"/>
<g fill="none" stroke="#de0000" stroke-width=".42">
<path d="M50.4 3l1.1 .1a1.4 1.4 0 0 1 .6 1.2l.6 2.5a.95 .95 0 0 0 1.2 .4h2.8M52 3.9h5.5l-.8 2.4h-4M79.1 2.8h2.8v1.7h1.7v4.2h-4.5zM80 6.4h2.8M80 5.4h2.8M80 7.3h2.8M82 2.8l1.6 1.7M115.1 5.5l-1.2-1.2-.2-.5-1.2-.7-.3 .3 .7 1.1 .5 .2 1.3 1.3M115.9 6l2.2 2.2v.3l-.5 .5h-.3l-2.2-2.2zM115.9 6l.7-.7a1.19 1.19 0 0 0 1.3-.3 1.19 1.19 0 0 0 .2-1.4l-.8 .9-.5-.5 .8-.8a1.19 1.19 0 0 0-1.3 .1 1.19 1.19 0 0 0-.3 1.4l-3.8 3.7v.3l.3 .3h.3l2.3-2.2M143.3 3.2l.5-.2h5.9l.4 .2v4.4l-.2 .4-.9 .1v1.3l-1.4-1.3h-3.8l-.5-.3zM145.5 5.8l.4-.1h1.6a.61 .61 0 0 1 .6 .6v1h-2.8v-1z"/>
<path d="M145.9 6.5v.8M147.4 6.5v.8"/>
<circle cx="53.2" cy="8.4" r=".49"/>
<circle cx="56.1" cy="8.4" r=".49"/>
<circle cx="146.7" cy="4.5" r=".75"/>
</g>
<path d="M0 261.4h215.9v18h-215.9z" fill-rule="evenodd" fill="#fff"/>
<path d="M23.8 262.9l3.4 6h-6.9z" fill="#231f20"/>
<path d="M22.1 267.7h1.3l-.4 .5h-.3a.55 .55 0 0 1-.6-.5z" fill-rule="evenodd" fill="#fff"/>
<path d="M22.1 267.7h1.3l-.4 .5h-.3a.55 .55 0 0 1-.6-.5z" fill="none" stroke="#231f20" stroke-width=".34"/>
<path d="M22.1 267.7h1.3l-.4 .5h-.5zM22.6 265.8h.1M22.6 265.8h2.3zM23.7 265.9h.1M23.7 264.9v1zM24 267.7h.1" fill="none" stroke="#fff" stroke-width=".34"/>
<path d="M24.7 265.8l-.7 1.9z" fill="#fff"/>
<path d="M24.7 265.8l-.7 1.9z" fill="none" stroke="#fff" stroke-width=".34"/>
<path d="M24.7 265.8l.7 1.9z" fill="#fff"/>
<path d="M22.8 265.8l-.7 1.9zM22.8 265.8l.6 1.9zM24.7 265.8l.7 1.9zM25.3 267.7h.1" fill="none" stroke="#fff" stroke-width=".34"/>
<path d="M24.1 267.7h1.3a.65 .65 0 0 1-.6 .5 .65 .65 0 0 1-.7-.5z" fill-rule="evenodd" fill="#fff"/>
<path d="M24.1 267.7h1.3a.65 .65 0 0 1-.6 .5 .65 .65 0 0 1-.7-.5z" fill="none" stroke="#231f20" stroke-width=".34"/>
<path d="M24 267.7h.1M24.1 267.7h1.3l-.4 .5h-.5z" fill="none" stroke="#fff" stroke-width=".34"/>
<path d="M19 261.7h177.8" fill="none" stroke="#000" stroke-width=".53"/>
<g font-size="5.3">
<text x="34.2" y="31.2">CD405xB-Q1 Automotive CMOS Single 8-Channel Analog Multiplexer or</text>
<text x="63.5" y="37.5">Demultiplexer with Logic-Level Conversion</text>
</g>
<g font-size="4.2">
<text x="20" y="48.1">1 Features</text>
<text x="111.1" y="48.1">3 Description</text>
<text x="20" y="163.5">2 Applications</text>
</g>
<g font-size="3.5">
<text x="20" y="54.3">•</text>
<text x="25" y="54.3">AEC-Q100 qualified for automotive applications:</text>
<text x="25" y="59">–</text>
<text x="30" y="59">Temperature grade 1: –45°C to +125°C, T</text>
<text x="111.1" y="58.5">demultiplexers are digitally-controlled analog switches</text>
<text x="111.1" y="54.3">The</text>
<text x="122.8" y="54.3">CD405xB-Q1</text>
<text x="149.4" y="54.3">analog</text>
<text x="165.6" y="54.3">multiplexers</text>
<text x="190" y="54.3">and</text>
<text x="20" y="63.3">•</text>
<text x="25" y="63.3">Wide range of digital and analog signal levels:</text>
<text x="111.1" y="62.8">having low ON impedance and very low OFF leakage</text>
<text x="25" y="68">–</text>
<text x="30" y="68">Digital: 3 V to 20 V</text>
<text x="111.1" y="67">current. These multiplexer circuits dissipate extremely</text>
<text x="111.1" y="71.2">low quiescent power over the full V</text>
<text x="172.3" y="71.2">– V</text>
<text x="182.6" y="71.2">and V</text>
<text x="20" y="76.5">•</text>
<text x="25" y="72.3">–</text>
<text x="25" y="76.5">Low ON resistance, 125 Ω (typical) over 15 V</text>
<text x="30" y="72.3">Analog: ≤ 20 V</text>
<text x="111.1" y="75.5">– V</text>
<text x="121.2" y="75.5">supply-voltage ranges, independent of the logic</text>
<text x="25" y="80.7">signal input range for V</text>
<text x="66.1" y="80.7">– V</text>
<text x="75.9" y="80.7">= 18 V</text>
<text x="111.1" y="79.7">state of the control signals.</text>
<text x="20" y="85">•</text>
<text x="25" y="85">High OFF resistance, channel leakage of</text>
<text x="25" y="89.2">±100 pA (typical) at V</text>
<text x="63.5" y="89.2">– V</text>
<text x="73.3" y="89.2">= 18 V</text>
<text x="134.5" y="86">Package Information</text>
<text x="20" y="93.4">•</text>
<text x="25" y="93.4">Logic-level conversion for digital addressing</text>
<text x="25" y="101.9">V) to switch analog signals to 20 V</text>
<text x="25" y="97.7">signals of 3 V to 20 V (V</text>
<text x="67.6" y="97.7">– V</text>
<text x="77.5" y="97.7">= 3 V to 20</text>
<text x="84.3" y="101.9">(V</text>
<text x="92.6" y="101.9">– V</text>
<text x="25" y="106.1">= 20 V) matched switch characteristics, r</text>
<text x="93.4" y="106.1">= 5 Ω</text>
<text x="25" y="110.4">(typical) for V</text>
<text x="50.6" y="110.4">– V</text>
<text x="60.4" y="110.4">= 15 V very low quiescent</text>
<text x="25" y="114.6">power dissipation under all digital-control input and</text>
<text x="25" y="118.8">supply conditions, 0.2 µW (typical) at</text>
<text x="25" y="123.1">V</text>
<text x="32.2" y="123.1">– V</text>
<text x="42" y="123.1">= V</text>
<text x="52.2" y="123.1">– V</text>
<text x="62" y="123.1">= 10 V</text>
<text x="20" y="127.3">•</text>
<text x="20" y="131.5">•</text>
<text x="25" y="127.3">Binary address decoding on chip</text>
<text x="25" y="131.5">5 V, 10 V, and 15 V parametric ratings</text>
<text x="20" y="135.8">•</text>
<text x="25" y="135.8">100% tested for quiescent current at 20 V</text>
<text x="20" y="140">•</text>
<text x="25" y="140">Maximum input current of 1 µA at 18 V over full</text>
<text x="25" y="144.2">package temperature range, 100 nA at 18 V and</text>
<text x="25" y="148.5">25°C</text>
<text x="20" y="152.7">•</text>
<text x="25" y="152.7">Break-before-make switching eliminates channel</text>
<text x="25" y="156.9">overlap</text>
<text x="122.7" y="164.2">Functional Diagrams of CD405xB-Q1</text>
<text x="20" y="169.6">•</text>
<text x="20" y="173.9">•</text>
<text x="25" y="169.6">Analog and digital multiplexing and demultiplexing</text>
<text x="25" y="173.9">Analog to digital and digital to analog conversion</text>
<text x="20" y="178.1">•</text>
<text x="25" y="178.1">Signal gating</text>
<text x="20" y="182.3">•</text>
<text x="20" y="186.6">•</text>
<text x="20" y="190.8">•</text>
<text x="20" y="195">•</text>
<text x="20" y="199.3">•</text>
<text x="20" y="203.5">•</text>
<text x="25" y="199.3">Programmable logic circuits</text>
</g>
<g font-size="3.5" fill="#00f">
<text x="25" y="182.3">Factory automation</text>
<text x="25" y="186.6">Televisions</text>
<text x="25" y="190.8">Appliances</text>
<text x="25" y="195">Consumer audio</text>
<text x="25" y="203.5">Sensors</text>
</g>
<text font-size="3.2" fill="#00f" x="156.6" y="21.1">CD4051B-Q1, CD4053B-Q1</text>
<g font-size="2.8">
<text x="115.8" y="90.5">PART NUMBER</text>
<text x="141.8" y="95.4">D (SOIC, 16)</text>
<text x="146.8" y="90.5">PACKAGE</text>
<text x="167.2" y="95.4">9.90 mm × 3.91 mm</text>
<text x="168.9" y="90.5">BODY SIZE (NOM)</text>
<text x="111.9" y="97.9">CD405xB-Q1</text>
<text x="141.8" y="100.3">PW (TSSOP, 16)</text>
<text x="167.2" y="100.3">5.00 mm × 4.40 mm</text>
<text x="111.1" y="107.1">(1)</text>
<text x="118.6" y="107.1">For all available packages, see the orderable addendum at</text>
<text x="118.6" y="110.5">the end of the data sheet.</text>
<text x="27.9" y="265.5">An IMPORTANT NOTICE at the end of this data sheet addresses availability, warranty, changes, use in safety-critical applications,</text>
<text x="27.9" y="268.9">intellectual property matters and other important disclaimers. PRODUCTION DATA.</text>
</g>
<g font-size="2.6">
<text x="95.5" y="59.8">A</text>
<text x="167.2" y="71.9">DD</text>
<text x="177.8" y="71.9">SS</text>
<text x="192.1" y="71.9">DD</text>
<text x="53.1" y="73">P-P</text>
<text x="95.7" y="77.2">P-P</text>
<text x="116.6" y="76.2">EE</text>
<text x="61.3" y="81.4">DD</text>
<text x="71.4" y="81.4">EE</text>
<text x="58.7" y="89.9">DD</text>
<text x="68.8" y="89.9">EE</text>
<text x="62.8" y="98.4">DD</text>
<text x="72.9" y="98.4">SS</text>
<text x="78.9" y="102.6">P-P</text>
<text x="87.8" y="102.6">DD</text>
<text x="88.4" y="106.8">ON</text>
<text x="97.9" y="102.6">EE</text>
<text x="45.8" y="111.1">DD</text>
<text x="55.9" y="111.1">EE</text>
<text x="27.4" y="123.8">DD</text>
<text x="37.4" y="123.8">SS</text>
<text x="47.4" y="123.8">DD</text>
<text x="57.4" y="123.8">EE</text>
</g>
<text font-size="2.6" fill="#00f" x="169.2" y="84.9">(1)</text>
<text font-size="2.5" x="135.4" y="24.3">SCHS354C – AUGUST 1998 – REVISED MARCH 2023</text>
<g font-size="2.1" fill="#2b292a">
<text x="112.9" y="120.2">INH</text>
<text x="123.7" y="120.2">C</text>
<text x="128.7" y="120.2">B</text>
<text x="133.2" y="120.2">A</text>
<text x="145.3" y="121.4">Ch 0</text>
<text x="176.5" y="123.3">INH</text>
<text x="145.3" y="126.2">Ch 1</text>
<text x="145.3" y="130.9">Ch 2</text>
<text x="168.4" y="130.7">ax OR ay</text>
<text x="192.8" y="128.9">A</text>
<text x="196.4" y="128.3">ax</text>
<text x="145.3" y="135.7">Ch 3</text>
<text x="192.8" y="133.7">A</text>
<text x="196.4" y="133.1">ay</text>
<text x="108.6" y="138.1">COM</text>
<text x="145.3" y="140.5">Ch 4</text>
<text x="168.4" y="141.2">bx OR by</text>
<text x="192.7" y="139.4">B</text>
<text x="196.4" y="138.8">bx</text>
<text x="196.4" y="143.6">by</text>
<text x="145.3" y="145.2">Ch 5</text>
<text x="145.3" y="150">Ch 6</text>
<text x="192.7" y="144.2">B</text>
<text x="192.7" y="149.9">C</text>
<text x="196.5" y="149.3">cx</text>
<text x="145.3" y="154.8">Ch 7</text>
<text x="168.4" y="151.7">cx OR cy</text>
<text x="192.7" y="154.6">C</text>
<text x="196.5" y="154">cy</text>
<text x="122.8" y="156.2">CD4051B-Q1</text>
<text x="177.3" y="156.7">CD4053B-Q1</text>
</g>
</svg>
